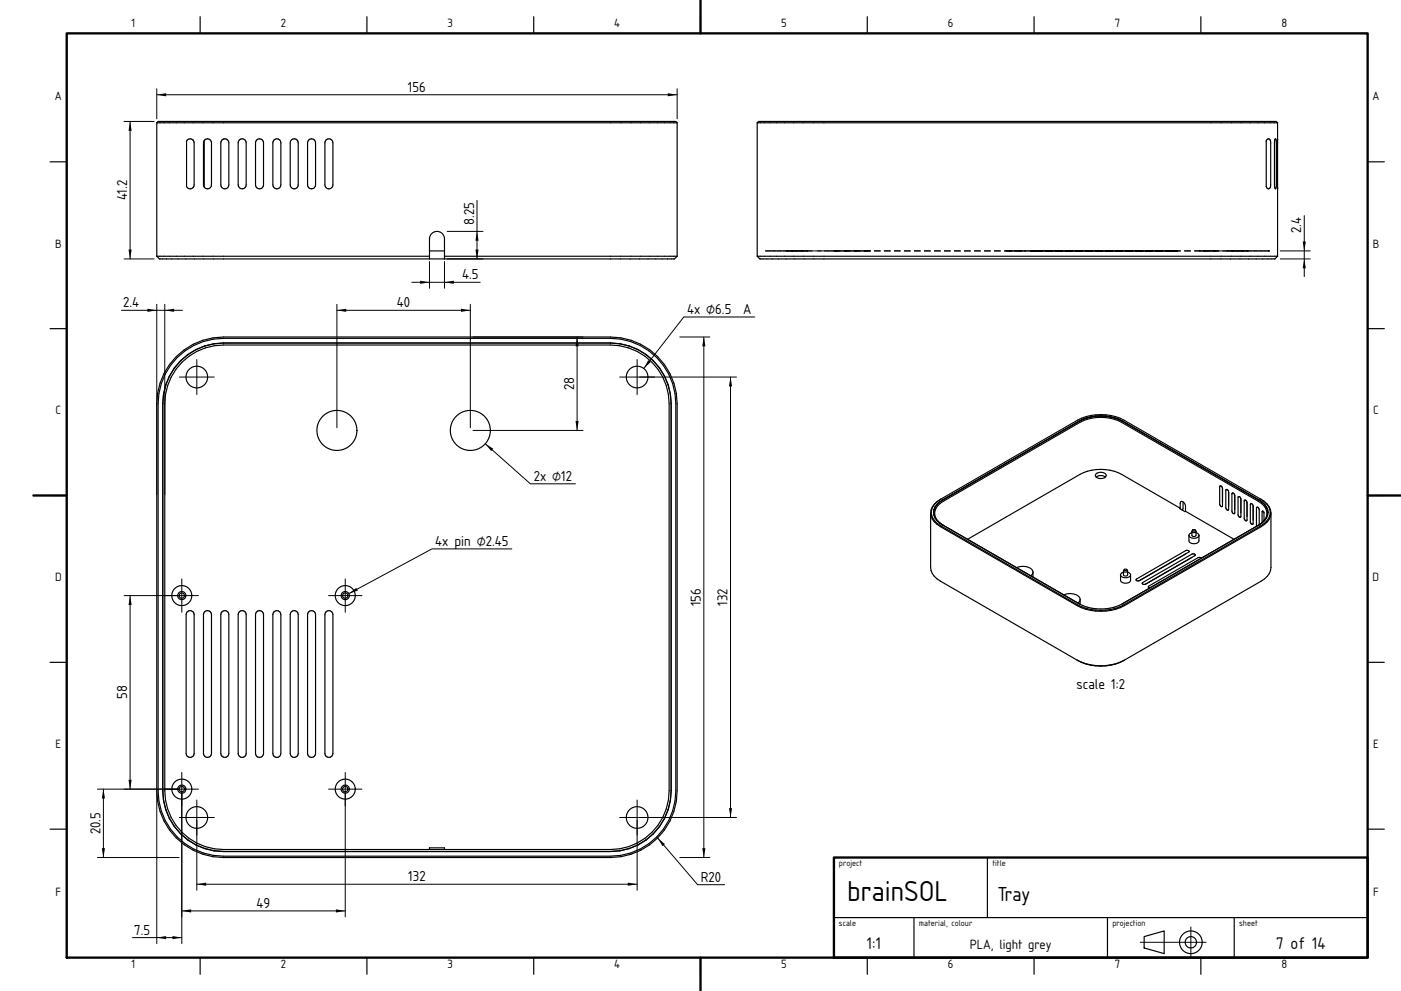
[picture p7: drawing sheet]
<svg xmlns="http://www.w3.org/2000/svg" width="420mm" height="297mm" viewBox="0 0 420 297" stroke-linecap="round" stroke-linejoin="round" font-family="sans-serif">
<g fill="#000">
<path d="M39 36.4l.5 2.8h-1zM47 28.4l2.8-.5v1zM200.2 27.9l2.8 .5-2.8 .5zM38.5 74.8h1l-.5 2.8zM142.5 74.8h1l-.5 2.8zM143 69.4l.5 2.8h-1zM391 77.6l.5 2.8h-1zM390.5 72.4h1l-.5 2.8zM44.2 92.5l2.8 .5-2.8 .5zM49.4 93l2.8-.5v1zM101 93l2.8-.5v1zM125.9 84.1l2.9 .5-2.9 .5z"/>
<path d="M133.2 84.6l2.8-.5v1zM138.2 92.5l2.8 .5-2.8 .5zM173 101l.5 2.8h-1zM194.3 107.9l.8 .6-2.1 1.9zM211 101l.5 2.8h-1zM219 113l.5 2.8h-1zM145.5 133l2.4 1.5-.6 .7zM172.5 126.2h1l-.5 2.8zM39 178.5l.5 2.8h-1zM104.6 177.9l2.2-1.7 .5 .8zM31 236.5l.5 2.8h-1zM38.5 233.7h1l-.5 2.8z"/>
<path d="M30.5 254.2h1l-.5 2.8zM197.1 251.1l2.2 1.9-.7 .6zM210.5 254.2h1l-.5 2.8zM218.5 242.2h1l-.5 2.8zM54.5 273l2.8-.5v1zM59 265l2.8-.5v1zM100.7 272.5l2.8 .5-2.8 .5zM188.2 264.5l2.8 .5-2.8 .5zM47 281l2.8-.5v1zM51.7 280.5l2.8 .5-2.8 .5z"/>
</g>
<g fill="none" stroke="#000" stroke-width=".35">
<path d="M60 5v5M110 5v5M160 5v5M210 5v5M260 5v5M310 5v5M360 5v5M47 36.8v40M47 36.8h156M47 36.8l.4-.4h155.2l.4 .4M203 36.8v40M227 36.8h156"/>
<path d="M227 36.8l.4-.4h155.2l.4 .4M227 36.8v40M383 36.8v40M15 48.5h5M56.2 42a1.2 1.2 0 0 1 1.3-.3 1.2 1.2 0 0 1 .7 1.1v12.6a1.19 1.19 0 0 1-.9 1.2 1.19 1.19 0 0 1-1.4-.7v-13.6zM61.2 42.1v14M61.4 42a1.2 1.2 0 0 1 1.3-.3 1.2 1.2 0 0 1 .7 1.1v12.6a1.2 1.2 0 0 1-1.2 1.2 1.2 1.2 0 0 1-1.2-1.2v-12.6zM66.6 42a1.2 1.2 0 0 1 1.3-.3 1.2 1.2 0 0 1 .7 1.1v12.6a1.2 1.2 0 0 1-1.2 1.2 1.2 1.2 0 0 1-1.2-1.2v-12.6zM71.8 42a1.2 1.2 0 0 1 1.3-.3 1.2 1.2 0 0 1 .7 1.1v12.6a1.2 1.2 0 0 1-1.2 1.2 1.2 1.2 0 0 1-1.2-1.2v-12.6zM77 42a1.2 1.2 0 0 1 1.3-.3 1.2 1.2 0 0 1 .7 1.1v12.6a1.2 1.2 0 0 1-1.2 1.2 1.2 1.2 0 0 1-1.2-1.2v-12.6zM82.2 42a1.2 1.2 0 0 1 1.3-.3 1.2 1.2 0 0 1 .7 1.1v12.6a1.2 1.2 0 0 1-1.2 1.2 1.2 1.2 0 0 1-1.2-1.2v-12.6zM87.4 42a1.2 1.2 0 0 1 1.3-.3 1.2 1.2 0 0 1 .7 1.1v12.6a1.2 1.2 0 0 1-1.2 1.2 1.2 1.2 0 0 1-1.2-1.2v-12.6z"/>
<path d="M92.6 42a1.2 1.2 0 0 1 1.3-.3 1.2 1.2 0 0 1 .7 1.1v12.6a1.2 1.2 0 0 1-1.2 1.2 1.2 1.2 0 0 1-1.2-1.2v-12.6zM97.8 42a1.2 1.2 0 0 1 1.3-.3 1.2 1.2 0 0 1 .7 1.1v12.6a1.2 1.2 0 0 1-1.2 1.2 1.2 1.2 0 0 1-1.2-1.2v-12.6zM380 41.7h.5l.3 .3 .1 .8v12.6l-.4 1.1a.66 .66 0 0 1-.9-.6v-13.6zM382.2 41.7h.3l.1 1.1v12.6l-.2 1.2-.3-1.2v-12.6zM383 41.7v14.8M383 56.5h.1M383 41.7h.1M410 48.5h5M47 76.8l.8 .8h154.4l.8-.8M47 76.8h81.8M128.8 77.6v-6a2.25 2.25 0 0 1 2.2-2.3 2.25 2.25 0 0 1 2.2 2.3v6M128.8 75.2h4.4"/>
<path d="M133.2 76.8h69.8M227 76.8l.8 .8h154.4l.8-.8M227 76.8h156M15 98.5h5M410 98.5h5M52.9 106.9a20 20 0 0 1 14.1-5.9h116a20 20 0 0 1 20 20v116a20 20 0 0 1-20 20h-116a20 20 0 0 1-20-20v-116a20 20 0 0 1 5.9-14.1zM53.1 107.1a19.6 19.6 0 0 1 13.9-5.7h116a19.6 19.6 0 0 1 19.6 19.6v116a19.6 19.6 0 0 1-19.6 19.6h-116a19.6 19.6 0 0 1-19.6-19.6v-116a19.6 19.6 0 0 1 5.7-13.9zM54.1 108.1a18.2 18.2 0 0 1 12.9-5.3h116a18.2 18.2 0 0 1 18.2 18.2v116a18.2 18.2 0 0 1-18.2 18.2h-116a18.2 18.2 0 0 1-18.2-18.2v-116a18.2 18.2 0 0 1 5.3-12.9zM54.6 108.6a17.6 17.6 0 0 1 12.4-5.2h116a17.6 17.6 0 0 1 17.6 17.6v116a17.6 17.6 0 0 1-17.6 17.6h-116a17.6 17.6 0 0 1-17.6-17.6v-116a17.6 17.6 0 0 1 5.2-12.4zM15 148.5h5M279 153.8v16.3a4.8 4.8 0 0 0 2.9 4.1l41.3 23.8M279 153.8a4.8 4.8 0 0 0 2.9 4l41 23.7a15.6 15.6 0 0 0 14.2 0l41-23.7a5.2 5.2 0 0 0 2.9-4"/>
<path d="M281.9 156.8a3.5 3.5 0 0 1 0-6l41.9-24.2a13.8 13.8 0 0 1 12.4 0l41 23.6a3.7 3.7 0 0 1 2.5 3.1 3.7 3.7 0 0 1-1.6 3.5M282.1 149.6a4.3 4.3 0 0 0-2.4 5.7l.6 .9 1.8 1.4 41 23.7a15.3 15.3 0 0 0 13.8 0l41-23.7a4.3 4.3 0 0 0 2.4-5.8l-.6-.8M282.6 157.3l41 23.7a14.2 14.2 0 0 0 12.8 0l41-23.7M282.8 157.4a4 4 0 0 1-2.5-5.4l1.3-1.5 1-.6 41-23.7a14.2 14.2 0 0 1 12.8 0l41 23.7a4 4 0 0 1 2.3 5.3l-1.3 1.5-1.2 .7M328.6 142a1.92 1.92 0 0 1 3 .6 1.85 1.85 0 0 1-3.2-.2zM328.6 143a2.37 2.37 0 0 1 2.8 0M353.8 152.3l.1-1.8a1.06 1.06 0 0 1 1.2 .1 1.06 1.06 0 0 1 .3 1.2v1.4M353.8 152.3l-.2 .1 1.6 .9 .2-.1M353.8 152.3l-17.6-10.1a13.8 13.8 0 0 0-12.4 0l-33.8 19.4M354.7 150.4v2.1l-.3 .4M355.4 153.2l14.6 8.4M357.3 159.7l-.6 .3-.3 .4"/>
<path d="M357.3 159.3v1.1a.71 .71 0 0 0 1.2 0v-1.1M357.3 159.3a.71 .71 0 0 0 1.2 0M357.6 158.9l-.3 .4M357.6 158.9h.7M357.6 158.9a.38 .38 0 0 0 .3 .3 .38 .38 0 0 0 .4-.3M358.3 158.9l.2 .4M358.5 159.7l.7 .3 .2 .4M365.8 145.6l.4 .2 .3 .6v5.1l-.3 .4-.6-.8zM367.6 146.7l.5 .2 .2 .6v5.1l-.2 .3-.6-.8zM369.4 147.8l.5 .1 .3 .6v5.2l-.3 .3-.6-.8zM371.3 148.8l.4 .2 .3 .6v5.1l-.3 .3-.5-.8zM373.1 149.9l.5 .1 .2 .7v5.1l-.2 .3-.6-.8z"/>
<path d="M375 150.9l.4 .2 .3 .6v5.2l-.3 .3-.6-.8zM377.5 157.3v-4.5a.58 .58 0 0 0-.2-.6 .58 .58 0 0 0-.6-.1v5.6M377.9 149.6l1.2 .8M378.1 149.7l-41.2-23.8a15.3 15.3 0 0 0-13.8 0l-41.2 23.8a5.2 5.2 0 0 0-2.9 4.1M378.9 156v-2.3l-.4-.5-.1 3.4M378.9 150.3a4.4 4.4 0 0 1 2.1 3.5M381 153.8v16.3a4.8 4.8 0 0 1-2.9 4.1l-41 23.6M410 148.5h5M304.8 170.1a3.7 3.7 0 0 1 4.8 1l.1 .4M309.7 171.5l-.2 .6-.5 .5M309.7 171.5v1.5M318.9 178.3a3.7 3.7 0 0 1 4.8 1l.1 .3"/>
<path d="M323.8 179.6l-.2 .6-.5 .5M323.8 179.6v1.5M335.9 172.3v1.6a1.73 1.73 0 0 0 3 0v-1.6M335.9 172.3a1.73 1.73 0 0 0 3 0M336.8 171.5l-.6 .3-.3 .5M336.8 171.1v1.2a.71 .71 0 0 0 1.2 0v-1.2M336.8 171.1a.71 .71 0 0 0 1.2 0M337.1 170.7l-.3 .4M337.1 170.7h.7M337.1 170.7a.38 .38 0 0 0 .3 .3 .38 .38 0 0 0 .4-.3M337.8 170.7l.2 .4M338 171.5l.7 .3 .2 .5"/>
<path d="M340.6 173.6l14.9-8.6 .9 .1-.1 .4-14.7 8.5-.7 .1-.3-.2zM342.5 174.7l14.8-8.6 1 .1-.2 .4-14.7 8.5h-.6l-.3-.1zM356.4 160.4v1.7a1.73 1.73 0 0 0 3 0v-1.7M356.4 160.4a1.73 1.73 0 0 0 3 0M360.1 167.3l-1-.2-14.7 8.5-.1 .4 .4 .2M360.1 167.3h.1M15 198.5h5M56.2 183.4a1.2 1.2 0 0 1 1.3-.3 1.2 1.2 0 0 1 .7 1.1v41.6a1.2 1.2 0 0 1-1.2 1.2 1.2 1.2 0 0 1-1.2-1.2v-41.6zM61.4 183.4a1.2 1.2 0 0 1 1.3-.3 1.2 1.2 0 0 1 .7 1.1v41.6a1.2 1.2 0 0 1-1.2 1.2 1.2 1.2 0 0 1-1.2-1.2v-41.6zM66.6 183.4a1.2 1.2 0 0 1 1.3-.3 1.2 1.2 0 0 1 .7 1.1v41.6a1.2 1.2 0 0 1-1.2 1.2 1.2 1.2 0 0 1-1.2-1.2v-41.6zM71.8 183.4a1.2 1.2 0 0 1 1.3-.3 1.2 1.2 0 0 1 .7 1.1v41.6a1.2 1.2 0 0 1-1.2 1.2 1.2 1.2 0 0 1-1.2-1.2v-41.6zM77 183.4a1.2 1.2 0 0 1 1.3-.3 1.2 1.2 0 0 1 .7 1.1v41.6a1.2 1.2 0 0 1-1.2 1.2 1.2 1.2 0 0 1-1.2-1.2v-41.6z"/>
<path d="M82.2 183.4a1.2 1.2 0 0 1 1.3-.3 1.2 1.2 0 0 1 .7 1.1v41.6a1.2 1.2 0 0 1-1.2 1.2 1.2 1.2 0 0 1-1.2-1.2v-41.6zM87.4 183.4a1.2 1.2 0 0 1 1.3-.3 1.2 1.2 0 0 1 .7 1.1v41.6a1.2 1.2 0 0 1-1.2 1.2 1.2 1.2 0 0 1-1.2-1.2v-41.6zM92.6 183.4a1.2 1.2 0 0 1 1.3-.3 1.2 1.2 0 0 1 .7 1.1v41.6a1.2 1.2 0 0 1-1.2 1.2 1.2 1.2 0 0 1-1.2-1.2v-41.6zM97.8 183.4a1.2 1.2 0 0 1 1.3-.3 1.2 1.2 0 0 1 .7 1.1v41.6a1.2 1.2 0 0 1-1.2 1.2 1.2 1.2 0 0 1-1.2-1.2v-41.6zM322.9 197.8a14.9 14.9 0 0 0 14.2 0M324.1 198.4a16.2 16.2 0 0 0 11.8 0M337.1 197.8l-.3 .2M410 198.5h5M15 248.5h5M128.8 254.6v-.5h4.4v.5M296 257v18M410 248.5h5"/>
<path d="M250 275h160M274 275v12M332 275v12M370 275v12M60 287v5M110 287v5M160 287v5M210 287v5M260 287v5M310 287v5M343 280.7l6-1.7v6.8l-6-1.7zM360 287v5"/>
<circle cx="59" cy="113" r="3.3"/>
<circle cx="191" cy="113" r="3.3"/>
<circle cx="101" cy="129" r="6"/>
<circle cx="141" cy="129" r="6"/>
<circle cx="54.5" cy="178.5" r="3"/>
<circle cx="54.5" cy="178.5" r="1.22"/>
<circle cx="54.5" cy="178.5" r=".8"/>
<circle cx="103.5" cy="178.5" r=".8"/>
<circle cx="103.5" cy="178.5" r="3"/>
<circle cx="103.5" cy="178.5" r="1.22"/>
<circle cx="54.5" cy="236.5" r="1.23"/>
<circle cx="54.5" cy="236.5" r=".8"/>
<circle cx="54.5" cy="236.5" r="3"/>
<circle cx="103.5" cy="236.5" r=".8"/>
<circle cx="103.5" cy="236.5" r="3"/>
<circle cx="103.5" cy="236.5" r="1.23"/>
<circle cx="59" cy="245" r="3.3"/>
<circle cx="191" cy="245" r="3.3"/>
<circle cx="357" cy="282.4" r="3.4"/>
<circle cx="357" cy="282.4" r="1.7"/>
</g>
<g fill="none" stroke="#000" stroke-width=".3" stroke-dasharray="2 1" stroke-linecap="butt">
<path d="M229.4 75.2h.2M229.6 75.2h-.2M229.6 75.2h.7M230.3 75.2h-.7M230.3 75.2h1M231.3 75.2h-1M231.3 75.2h1.5M232.8 75.2h-1.5M232.8 75.2h1.8M234.6 75.2h-1.8M234.6 75.2h2.1M235.7 75.2h6.6"/>
<path d="M236.7 75.2h-2.1M236.7 75.2h2.3M239 75.2h-3.3M239 75.2h-2.3M239 75.2h2.6M241.6 75.2h-2.6M241.6 75.2h2.6M242.3 75.2h-3.3M244.2 75.2h-2.6M244.2 75.2h2.8M247 75.2h-2.8M247 75.2h116"/>
<path d="M249 75.2h12M255 75.2h-6M261 75.2h-6M301.5 75.2h6M304.5 75.2h-3M307.5 75.2h-3M309 75.2h.1M309.1 75.2h-.1M309.1 75.2h.3M309.4 75.2h-.3M309.4 75.2h.3M309.7 75.2h-.3"/>
<path d="M309.7 75.2h.5M310.2 75.2h41.6M310.2 75.2h-.5M351.8 75.2h.5M351.8 75.2h-41.6M352.3 75.2h.3M352.3 75.2h-.5M352.6 75.2h.3M352.6 75.2h-.3M352.9 75.2h.1M352.9 75.2h-.3M353 75.2h-.1"/>
<path d="M359.5 75.2h6M362.5 75.2h-3M363 75.2h-116M363 75.2h2.8M365.5 75.2h-3M365.8 75.2h-2.8M365.8 75.2h2.6M367.7 75.2h6.5M368.4 75.2h-2.6M368.4 75.2h2.6M371 75.2h-2.6M371 75.2h2.3"/>
<path d="M371 75.2h-3.3M373.3 75.2h-2.3M373.3 75.2h2.1M374.2 75.2h-3.2M375.4 75.2h-2.1M375.4 75.2h1.8M377.2 75.2h-1.8M377.2 75.2h1.5M378.7 75.2h-1.5M378.7 75.2h1M379.7 75.2h-1M379.7 75.2h.7"/>
<path d="M380.4 75.2h-.7M380.4 75.2h.2M380.6 75.2h-.5M380.6 75.2h-.2"/>
</g>
<g fill="none" stroke="#000" stroke-width=".3">
<path d="M37.2 36.4h9M39 36.4v41.2M47 26.6v9M47 28.4h156M203 26.6v9M37.2 77.6h9M128.8 78.4v8M133.2 78.4v8M134.1 77.6h10.7M134.1 69.4h10.7M143 60v17.6M383.8 77.6h9"/>
<path d="M383.8 75.2h9M391 64.6v18.3M36.4 93h18.3M47 91.2v57M49.4 91.2v57M101 93h40M101 91.2v37M123.5 84.6h20.5M141 91.2v37M226.3 95h-21.3l-12 15.4M53.7 113h10.5M59 107.8v10.5"/>
<path d="M141.8 101h33M173 101v28M185.8 113h35M191 107.8v10.5M203.8 101h9M211 101v156M219 113v132M141.8 129h33M145.5 133l13.5 12h13.5M37.2 178.5h22.3M39 178.5v58M54.5 173.5v10"/>
<path d="M98.5 178.5h10M103.5 173.5v10M153.4 164.5h-23.9l-24.9 13.4M29.2 236.5h30.3M31 236.5v20.5M47 237.3v45.5M54.5 231.5v51.3M59 239.8v27M98.5 236.5h10M103.5 231.5v43.3M191 239.8v27M29.2 257h24.5"/>
<path d="M53.7 245h10.5M185.8 245h35M197.1 251.1l12 14h8.1M203.8 257h9M54.5 273h49M59 265h132M357 277.8v9.2M39.7 281h14.8M341.8 282.4h19.8"/>
</g>
<path d="M20 10h390v277h-390zM210 0v10M10 148.5h10M410 148.5h10M250 257h160v30h-160zM210 287v10" fill="none" stroke="#000" stroke-width=".7"/>
<text font-size="8.1" x="254" y="270">brainSOL</text>
<text font-size="5.7" x="299" y="270">Tray</text>
<g font-size="4.7">
<text x="259.9" y="284.4">1:1</text>
<text x="382.6" y="284.4">7 of 14</text>
</g>
<g font-size="4.1">
<text x="122.3" y="27.5">156</text>
<text x="38.1" y="60.1" transform="rotate(-90 38.1 60.1)">41.2</text>
<text x="142.1" y="67.3" transform="rotate(-90 142.1 67.3)">8.25</text>
<text x="390.1" y="69.9" transform="rotate(-90 390.1 69.9)">2.4</text>
<text x="138.6" y="83.7">4.5</text>
<text x="36.9" y="92.1">2.4</text>
<text x="119" y="92.1">40</text>
<text x="206" y="94.1">4x ⌀6.5</text>
<text x="222.8" y="94.1">A</text>
<text x="172.1" y="117" transform="rotate(-90 172.1 117)">28</text>
<text x="160" y="144.1">2x ⌀12</text>
<text x="130.5" y="163.6">4x pin ⌀2.45</text>
<text x="210.1" y="181.7" transform="rotate(-90 210.1 181.7)">156</text>
<text x="218.1" y="181.6" transform="rotate(-90 218.1 181.6)">132</text>
<text x="38.1" y="209.6" transform="rotate(-90 38.1 209.6)">58</text>
<text x="322.7" y="206.6">scale 1:2</text>
<text x="30.1" y="250.1" transform="rotate(-90 30.1 250.1)">20.5</text>
<text x="122.4" y="264.1">132</text>
<text x="210.1" y="264.2">R20</text>
<text x="76.9" y="272.1">49</text>
<text x="40.2" y="280.1">7.5</text>
</g>
<text font-size="3.8" x="290.7" y="284.4">PLA, light grey</text>
<g font-size="3.4">
<text x="39.4" y="8.2">1</text>
<text x="84.2" y="8.2">2</text>
<text x="134.2" y="8.2">3</text>
<text x="184.1" y="8.2">4</text>
<text x="234.2" y="8.2">5</text>
<text x="284.2" y="8.2">6</text>
<text x="334.2" y="8.2">7</text>
<text x="384.1" y="8.2">8</text>
<text x="16.5" y="30">A</text>
<text x="411.5" y="30">A</text>
<text x="16.5" y="74.2">B</text>
<text x="411.5" y="74.2">B</text>
<text x="16.7" y="124.2">C</text>
<text x="411.7" y="124.2">C</text>
<text x="16.5" y="174.2">D</text>
<text x="411.5" y="174.2">D</text>
<text x="16.7" y="224.2">E</text>
<text x="411.7" y="224.2">E</text>
<text x="16.7" y="268.5">F</text>
<text x="411.7" y="268.5">F</text>
<text x="39.4" y="290.2">1</text>
<text x="84.2" y="290.2">2</text>
<text x="134.2" y="290.2">3</text>
<text x="184.1" y="290.2">4</text>
<text x="234.2" y="290.2">5</text>
<text x="284.2" y="290.2">6</text>
<text x="334.2" y="290.2">7</text>
<text x="384.1" y="290.2">8</text>
</g>
<g font-size="2.4">
<text x="251.5" y="259.6">project</text>
<text x="297.5" y="259.6">title</text>
<text x="251.5" y="277.6">scale</text>
<text x="275.5" y="277.6">material, colour</text>
<text x="333.5" y="277.6">projection</text>
<text x="371.5" y="277.6">sheet</text>
</g>
</svg>
